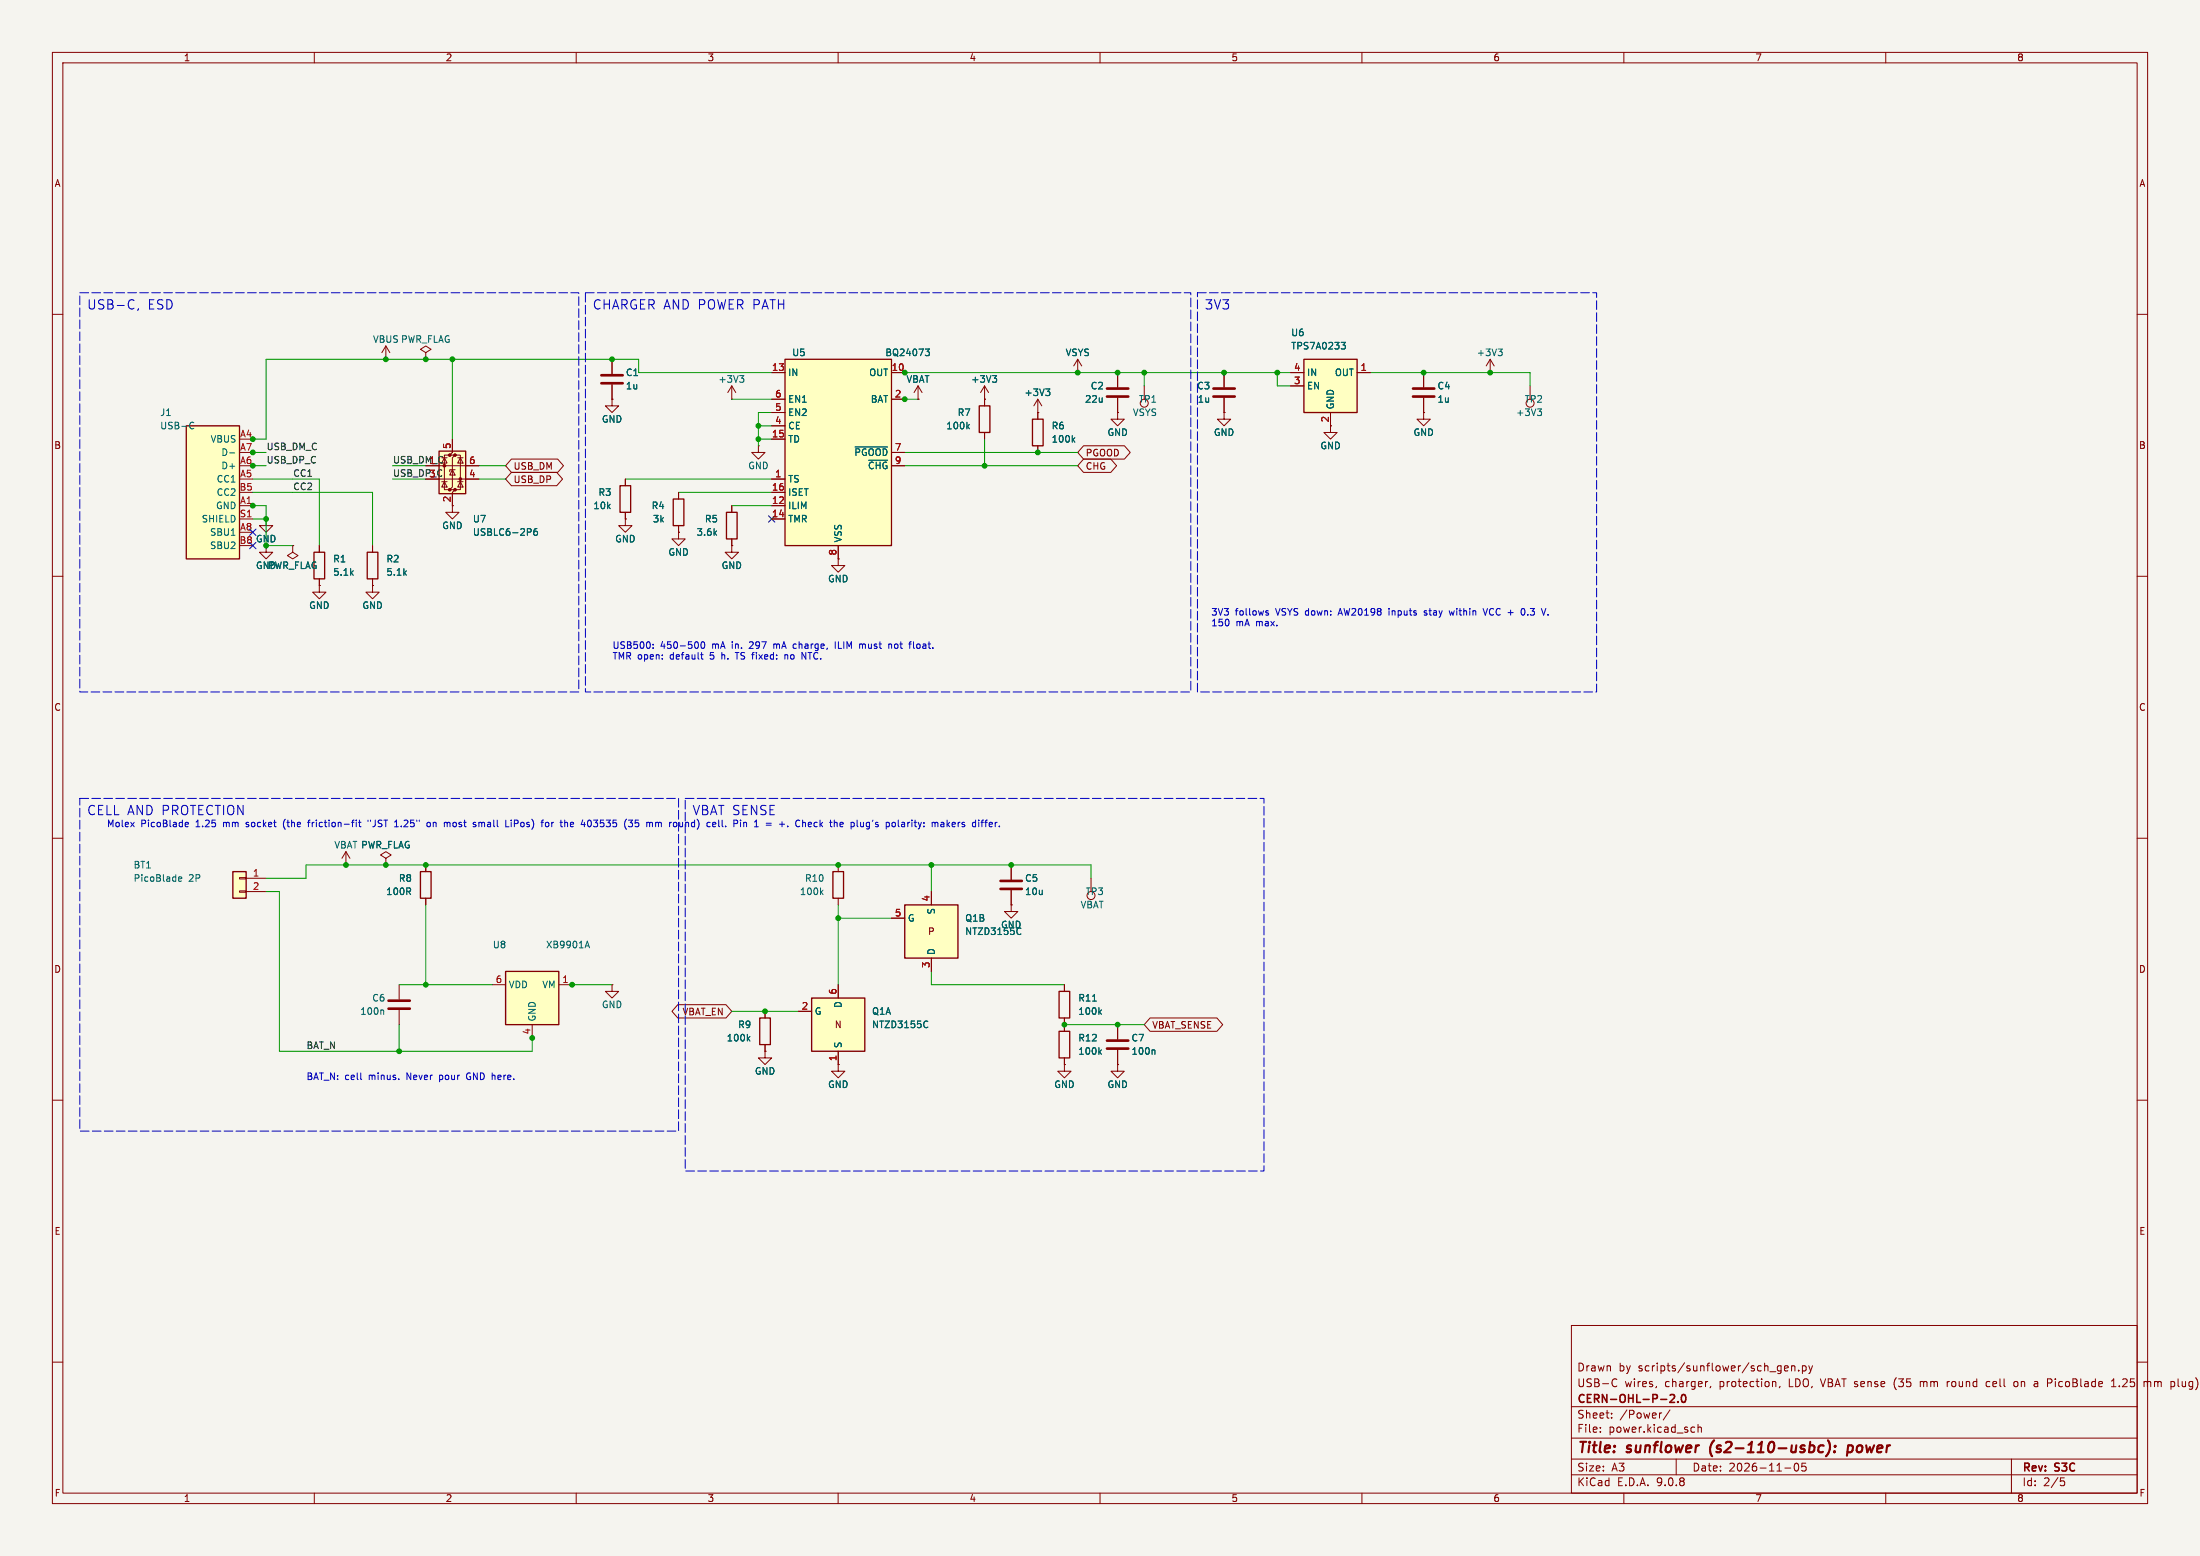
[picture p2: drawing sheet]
<svg xmlns="http://www.w3.org/2000/svg" width="420mm" height="297mm" viewBox="0 0 420 297" stroke-linecap="round" stroke-linejoin="round" font-family="sans-serif">
<path d="M0 0h420v297h-420z" fill="#f5f4ef" stroke="#f5f4ef" stroke-width=".19"/>
<g fill="none" stroke="#840000" stroke-width=".19">
<path d="M10 10h400v277h-400zM12 12h396v273h-396zM60 10v2M110 10v2M160 10v2M210 10v2M260 10v2M310 10v2M360 10v2M10 60h2M213.4 78.7v1.3h1.2l-1.2 1.3-1.3-1.3h1.3M213.4 78.7h.1"/>
<path d="M408 60h2M10 110h2M408 110h2M10 160h2M408 160h2M66 165.1h.1M66 162.6l-.7 1.2M66 162.6l.8 1.2M66 162.6v2.5M73.7 163.8l1-.6-1-.6-1.1 .6 1.1 .6v1.3M73.7 165.1h.1M81.3 165.1v1.3"/>
<path d="M81.3 171.5v1.2M193 172.7v1.3h1.3l-1.3 1.3-1.2-1.3h1.2M193 172.7h.1M116.8 188v1.2h1.3l-1.3 1.3-1.2-1.3h1.2M116.8 188h.1M10 210h2M408 210h2M300 253h108v32h-108zM10 260h2M300 278.5h108M300 274.5h108M300 268.5h108"/>
<path d="M305.5 273.2v.2M305.5 272.5v.1M307.7 270.5v.2M307.7 269.8v.1M308 263.3l.4-.1 .3 .1M308.7 264.5l-.3 .2-.4-.1M316.2 264.6l-.1 .3M317.2 269.7l-.3 .1M318.8 269.1l-1.3 1.9M320 278.5v3M323.1 272.4l.4 .1M323.5 273.3l-.4 .1"/>
<path d="M324.2 272.5l.2-.1 .3 .1 .1 .9M324.2 271.9v1.5M326.6 264.6l-.2 .3M338.6 263.7h.2l.2 .2v.8M339.8 264.6l-.1 .3M340.7 261.2l.7-.2-.1-.2-.4-.1-.2 .2v.7h.6M342 260.8l.2-.1 .4 .1 .1 .9M342 260.7v1M342.7 279.4a.81 .81 0 0 0 .3 1.4l.2-.2 .2-.4-.2-.8M343.4 261.5v.2M344 279.3l-.1 .7 .3-.1h.5l.1 .6-.3 .3-.6-.2M344.1 260.8l.4-.1 .3 .3-.1 .6h-.6"/>
<path d="M344.1 260.7v1.5M345.3 260.7l.4 1M345.7 261.7l-.4 .5M346 260.7l-.3 1M361.7 263.6v1M366.6 263.7v1M366.8 263.7l-.2 .1M371.7 263.7v1M372.2 263.7l-.3 .1-.2 .2M379.7 263.7l-.4 .1-.1 .2v.5l.5 .2M384 278.5v6.5M385.2 263.8l-.5-.1-.3 .3 .2 .6 .3 .1 .3-.2"/>
<path d="M388.5 263.7h.3l.2 .2v.8M389 264.6l-.5 .1M389 264l-.5 .1M391.6 263.3l.1 .2-.1 .4M403.1 264.7h.8M403.1 263.6l.4-.4v1.5M408 260h2M409.5 263.7h.2l.2 .2M409.9 263.9l.3-.2 .3 .1 .1 .9M409.9 263.9v.8M415.8 263.2v1.3l.2 .2M60 285v2"/>
<path d="M110 285v2M160 285v2M210 285v2M260 285v2M300 281.5h108M310 285v2M340.7 280.2h1.2M360 285v2M393.4 282.1h.7M393.5 282.7h.4l.3 .2-.2 .6-.5 .1"/>
</g>
<path d="M326.5 276.3v1.1M348.2 276a.66 .66 0 0 0-1 .3l-.1 .5 .2 .3h.7M349 274.9a2.32 2.32 0 0 1-.4 3.1M350.2 277v.2M350.3 276v.2M352.7 277.1h.7M352.8 276h.8M352.8 275.9l-.2 2" fill="none" stroke="#840000" stroke-width=".4"/>
<path d="M318.8 266.3l.6-.1 .2 .1 .1 .3-.9 1.1h.9M320.3 267.5v.2M321.1 266.3l.2-.1a.8 .8 0 0 1 .5 .7 .8 .8 0 0 1-.5 .8l-.2-.2-.1-.4z" fill="none" stroke="#840000" stroke-width=".3"/>
<path d="M80.3 166.4h2v5.1h-2z" fill="none" stroke="#840000" stroke-width=".25"/>
<path d="M96.5 185.4h10.2v10.2h-10.2z" fill="#ffffc2"/>
<path d="M96.5 185.4h10.2v10.2h-10.2z" fill="none" stroke="#840000" stroke-width=".25"/>
<path d="M94 188h2.5M101.6 195.6v2.5M106.7 188h2.5" fill="none" stroke="#840000" stroke-width=".19"/>
<path d="M112.1 179.6l.4 1.3M111.8 180.6h.6" fill="none" stroke="#006464" stroke-width=".19"/>
<path d="M44.4 166.4h2.6v5.1h-2.6z" fill="#ffffc2"/>
<path d="M44.4 166.4h2.6v5.1h-2.6z" fill="none" stroke="#840000" stroke-width=".25"/>
<g fill="none" stroke="#840000" stroke-width=".19">
<path d="M213.4 71.1v2.8M213.4 75.9v2.8M271.8 71.1v2.8M271.8 75.9v2.8M284.5 71.1h.1M284.5 68.6l-.8 1.3M284.5 68.6l.7 1.3M284.5 68.6v2.5M292.1 73.7v2.5M254 81.3v1.3h1.3l-1.3 1.2-1.3-1.2h1.3M45.7 167.5h1.3v.3h-1.3zM45.7 170.1h1.3v.2h-1.3z"/>
<path d="M47 167.6h3.8M47 170.2h3.8M193 165.1v2.8M193 169.9v2.8M76.2 188v2.8M76.2 192.8v2.8"/>
<circle cx="292.1" cy="77" r=".76"/>
</g>
<path d="M286 66.6h.8l-.4 .5M286.5 67.1l.3 .2v.3l-.3 .3M293.5 78h.8l-.4 .5M294 78.5l.3 .3v.3l-.3 .2M34.1 167.8l.6-.1-.1-.3h-.3l-.2 .2 .1 .6h.4M73.1 192.8l.1 .2v.6" fill="none" stroke="#006464" stroke-width=".19"/>
<path d="M211.3 74.2h4.1M211.3 75.7h4.1M269.7 74.2h4.1M269.7 75.7h4.1M191 168.1h4.1M191 169.7h4.1M74.2 191h4M74.2 192.5h4" fill="none" stroke="#840000" stroke-width=".51"/>
<path d="M248.9 68.6h10.2v10.1h-10.2z" fill="#ffffc2"/>
<path d="M248.9 68.6h10.2v10.1h-10.2z" fill="none" stroke="#840000" stroke-width=".25"/>
<path d="M233.7 78.7v1.3h1.2l-1.2 1.3-1.3-1.3h1.3M233.7 78.7h.1M233.7 71.1v2.8M233.7 75.9v2.8M246.4 71.1h2.5M246.4 73.7h2.5M254 78.7v2.6M259.1 71.1h2.5M271.8 78.7v1.3h1.2l-1.2 1.3-1.3-1.3h1.3M271.8 78.7h.1M86.4 96.5v1.3h1.2l-1.2 1.3-1.3-1.3h1.3" fill="none" stroke="#840000" stroke-width=".19"/>
<path d="M256 65.3h.8l-.4 .5 .4 .2v.4l-.2 .2h-.4" fill="none" stroke="#006464" stroke-width=".19"/>
<path d="M231.6 74.2h4.1M231.6 75.7h4.1" fill="none" stroke="#840000" stroke-width=".51"/>
<path d="M83.8 86.1h5.1v8.1h-5.1z" fill="#ffffc2"/>
<g fill="#840000" stroke="#840000" stroke-width=".19">
<circle cx="85.9" cy="86.9" r=".25"/>
<circle cx="85.9" cy="93.5" r=".25"/>
<circle cx="86.9" cy="86.9" r=".25"/>
<circle cx="86.9" cy="93.5" r=".25"/>
<circle cx="87.9" cy="91.4" r=".25"/>
</g>
<g fill="none" stroke="#840000" stroke-width=".19">
<path d="M73.7 68.6h.1M73.7 66l-.8 1.3M73.7 66l.7 1.3M73.7 66v2.6M81.3 67.3l1-.6-1-.7-1 .7 1 .6v1.3M81.3 68.6h.1M116.8 76.2v1.3h1.3l-1.3 1.2-1.2-1.2h1.2M116.8 76.2h.1M116.8 68.6v2.8M116.8 73.4v2.8M139.7 76.2h.1M139.7 73.7l-.8 1.2"/>
<path d="M139.7 73.7l.8 1.2M139.7 73.7v2.5M218.4 73.7v2.5M83.8 88.9h7.6M83.8 91.4h7.6M84.3 91.9h1M84.3 87.4h1M84.8 87.4l.5 1h-1zM84.8 91.9l.5 1.1h-1zM85.9 86.9h-1.1v6.6h1.1M86.4 83.8v2.6l-.5 .5h1l-.5 .5v5.6l-.5 .5h1l-.5 .5v2.5M86.4 89.7l.5 1h-1z"/>
<path d="M86.9 89.7h-1v.3M86.9 86.9h1v6.6h-1M87.4 91.9h1M87.4 87.4h1M87.9 87.4l.5 1h-1zM87.9 91.9l.5 1.1h-1zM119.4 99.1v1.2h1.2l-1.2 1.3-1.3-1.3h1.3M119.4 99.1h.1M119.4 91.4v1.3M119.4 97.8v1.3M129.5 94v1.3M139.7 96.5v1.3"/>
<path d="M144.8 85.1v1.3h1.2l-1.2 1.2-1.3-1.2h1.3M144.8 85.1h.1M71.1 111.8v1.2h1.3l-1.3 1.3-1.3-1.3h1.3M71.1 111.8h.1M71.1 104.1v1.3M71.1 110.5v1.3M129.5 101.6v1.3h1.3l-1.3 1.2-1.2-1.2h1.2M129.5 101.6h.1M129.5 100.3v1.3M139.7 104.1v1.3h1.3l-1.3 1.3-1.3-1.3h1.3M139.7 104.1h.1M139.7 102.9v1.2"/>
<path d="M160 106.7v1.3h1.3l-1.3 1.2-1.3-1.2h1.3M160 106.7h.1M160 203.2v1.3h1.3l-1.3 1.2-1.3-1.2h1.3M160 203.2h.1"/>
<circle cx="218.4" cy="77" r=".76"/>
</g>
<path d="M83.8 86.1h5.1v8.1h-5.1zM118.4 92.7h2v5.1h-2zM128.5 95.3h2.1v5h-2.1zM138.7 97.8h2v5.1h-2zM70.1 105.4h2v5.1h-2z" fill="none" stroke="#840000" stroke-width=".25"/>
<path d="M141.2 71.7h.8l-.4 .5M141.8 72.2l.2 .2v.3l-.2 .3M101.3 101l.1 .2-.1 .3M102.5 100.9l-.4 .1a.86 .86 0 0 0 0 1.2l.5-.1v-.5l-.2-.2-.4 .1-.1 .1" fill="none" stroke="#006464" stroke-width=".19"/>
<path d="M114.8 71.6h4.1M114.8 73.2h4.1" fill="none" stroke="#840000" stroke-width=".51"/>
<path d="M154.9 190.5h10.2v10.2h-10.2z" fill="#ffffc2"/>
<path d="M159 166.4h2v5.1h-2zM145 194.3h2.1v5.1h-2.1zM154.9 190.5h10.2v10.2h-10.2zM202.2 189.2h2v5.1h-2zM202.2 196.9h2v5h-2z" fill="none" stroke="#840000" stroke-width=".25"/>
<g fill="none" stroke="#840000" stroke-width=".19">
<path d="M160 165.1v1.3M160 171.5v1.2M146 193v1.3M146 199.4v1.3M152.4 193h2.5M160 188v2.5M203.2 188v1.2M203.2 194.3v2.6M213.4 195.6v2.8M146 200.7v1.2h1.3l-1.3 1.3-1.2-1.3h1.2M146 200.7h.1M160 200.7v2.5"/>
<path d="M203.2 203.2v1.3h1.3l-1.3 1.2-1.3-1.2h1.3M203.2 203.2h.1M203.2 201.9v1.3M213.4 203.2v1.3h1.2l-1.2 1.2-1.3-1.2h1.3M213.4 203.2h.1M213.4 200.4v2.8"/>
</g>
<path d="M156.8 170.3l.3 .5M157.1 169.9l-.5 .5M142.8 198.2l.4 .5M143.2 197.9l-.5 .4M176.8 194.9l.3 .1M177.1 196l-.3 .2M208.6 191.1h.7M209.9 193.1l.4 .5M210.3 192.8l-.5 .5M209.9 200.8l.4 .4M210.3 200.4l-.5 .5M220.3 200.4l.2 .2v.6" fill="none" stroke="#006464" stroke-width=".19"/>
<path d="M211.3 198.6h4.1M211.3 200.2h4.1" fill="none" stroke="#840000" stroke-width=".51"/>
<path d="M172.7 172.7h10.2v10.2h-10.2z" fill="#ffffc2"/>
<path d="M197.1 80h2v5.1h-2zM59.9 105.4h2.1v5.1h-2.1zM172.7 172.7h10.2v10.2h-10.2z" fill="none" stroke="#840000" stroke-width=".25"/>
<g fill="none" stroke="#840000" stroke-width=".19">
<path d="M198.1 78.7v1.3M205.7 71.1h.1M205.7 68.6l-.7 1.3M205.7 68.6l.8 1.3M205.7 68.6v2.5M50.8 99.1v1.2h1.3l-1.3 1.3-1.3-1.3h1.3M50.8 99.1h.1M198.1 85.1v1.3M50.8 104.1v1.3h1.3l-1.3 1.3-1.3-1.3h1.3M55.9 104.1v1.3l1 .6-1 .7-1-.7 1-.6M55.9 104.1h.1M61 111.8v1.2h1.2l-1.2 1.3-1.3-1.3h1.3"/>
<path d="M61 111.8h.1M61 104.1v1.3M61 110.5v1.3M170.2 175.3h2.5M177.8 170.2v2.5M208.3 167.6v2.6M177.8 182.9v2.5"/>
<circle cx="208.3" cy="170.9" r=".76"/>
</g>
<path d="M204.8 83.9l.4 .5M205.2 83.6l-.5 .4M194.9 178.3l-.4 .1" fill="none" stroke="#006464" stroke-width=".19"/>
<path d="M35.6 81.3h10.1v25.4h-10.1z" fill="#ffffc2"/>
<path d="M35.6 81.3h10.1v25.4h-10.1z" fill="none" stroke="#840000" stroke-width=".25"/>
<path d="M36.5 80.7h.5M37 81.7l-.5 .1M43.8 86.5h1" fill="none" stroke="#006464" stroke-width=".19"/>
<path d="M45.7 96.5h2.6M45.7 99.1h2.6" fill="none" stroke="#840000" stroke-width=".19"/>
<path d="M149.9 68.6h20.3v35.5h-20.3z" fill="#ffffc2"/>
<path d="M149.9 68.6h20.3v35.5h-20.3zM186.9 77.5h2.1v5.1h-2.1z" fill="none" stroke="#840000" stroke-width=".25"/>
<g fill="none" stroke="#840000" stroke-width=".19">
<path d="M116.8 76.2h.1M116.8 68.6v2.8M116.8 73.4v2.8M147.3 71.1h2.6M147.3 76.2h2.6M147.3 78.7h2.6M170.2 71.1h2.5M170.2 76.2h2.5M175.3 76.2h.1M175.3 73.7l-.8 1.2M175.3 73.7l.7 1.2M175.3 73.7v2.5"/>
<path d="M188 76.2h.1M188 73.7l-.8 1.2M188 73.7l.7 1.2M188 73.7v3.8M198.1 78.7h.1M198.1 76.2l-.7 1.3M198.1 76.2l.8 1.3M198.1 76.2v3.8M205.7 71.1h.1M213.4 78.7h.1M213.4 71.1v2.8M213.4 75.9v2.8"/>
<path d="M233.7 78.7h.1M233.7 71.1v2.8M233.7 75.9v2.8M246.4 71.1h2.5M246.4 73.7h2.5M254 78.7v2.6M259.1 71.1h2.5M271.8 78.7h.1M271.8 71.1v2.8M271.8 75.9v2.8M50.8 99.1h.1M86.4 83.8v2.6"/>
<path d="M86.4 94v2.5M88.9 91.4h2.5M88.9 88.9h2.5M97.6 87.6h8.9l1.1 1.3-1.1 1.3h-8.9l-1.1-1.3zM97.6 90.2h8.7l1.1 1.2-1.1 1.3h-8.7l-1.1-1.3zM119.4 99.1h.1M119.4 91.4v1.3M119.4 97.8v1.3M129.5 94v1.3M139.7 96.5v1.3M147.3 81.3h2.6M147.3 83.8h2.6"/>
<path d="M147.3 91.4h2.6M147.3 94h2.6M147.3 96.5h2.6M147.3 99.1h2.6M170.2 86.4h2.5M170.2 88.9h2.5M188 82.6v1.2M198.1 85.1v1.3M206.9 85.1h7.8l1.1 1.3-1.1 1.2h-7.8l-1.2-1.2zM206.9 87.6h5.2l1.1 1.3-1.1 1.3h-5.2l-1.2-1.3zM55.9 104.1h.1M61 111.8h.1"/>
<path d="M61 104.1v1.3M61 110.5v1.3M71.1 111.8h.1M71.1 104.1v1.3M71.1 110.5v1.3M129.5 101.6h.1M129.5 100.3v1.3M139.7 104.1h.1M139.7 102.9v1.2M160 106.7h.1M160 104.1v2.6M73.7 165.1h.1"/>
<path d="M81.3 165.1v1.3M81.3 171.5v1.2M170.2 175.3h2.5M177.8 170.2v2.5M193 172.7h.1M193 165.1v2.8M193 169.9v2.8M129.4 191.8h9.2l1.1 1.2-1.1 1.3h-9.2l-1.1-1.3zM146 193v1.3M146 199.4v1.3M152.4 193h2.5M160 188v2.5"/>
<path d="M177.8 182.9v2.5M203.2 188v1.2M203.2 194.3v2.6M213.4 195.6v2.8M219.6 194.3h12.7l1.1 1.3-1.1 1.3h-12.7l-1.2-1.3zM146 200.7h.1M160 203.2h.1M160 200.7v2.5M203.2 203.2h.1M203.2 201.9v1.3M213.4 203.2h.1M213.4 200.4v2.8"/>
</g>
<g fill="none" stroke="#006464" stroke-width=".19">
<path d="M176.6 66.6h.8l-.4 .5 .4 .1v.4l-.2 .3h-.4M189.5 71.7h.8l-.5 .5M190 72.2l.3 .2v.3l-.3 .3M199.6 74.2h.8l-.4 .5M200.2 74.7l.2 .3v.3l-.2 .2M256 65.3h.8l-.4 .5 .4 .2v.4l-.2 .2h-.4M163.2 85.3h6.2M165.8 87.9h3.6M184.7 81.4l.4 .5M185.1 81l-.5 .5M204.8 83.9l.4 .5M205.2 83.6l-.5 .4"/>
<path d="M101.3 101l.1 .2-.1 .3M102.5 100.9l-.4 .1a.86 .86 0 0 0 0 1.2l.5-.1v-.5l-.2-.2-.4 .1-.1 .1M194.9 178.3l-.4 .1M142.8 198.2l.4 .5M143.2 197.9l-.5 .4M176.8 194.9l.3 .1M177.1 196l-.3 .2M208.6 191.1h.7M209.9 193.1l.4 .5M210.3 192.8l-.5 .5M209.9 200.8l.4 .4M210.3 200.4l-.5 .5"/>
<path d="M220.3 200.4l.2 .2v.6"/>
</g>
<g fill="none" stroke="#009600" stroke-width=".19">
<path d="M86.4 68.6v15.2M139.7 76.2h7.6M147.3 71.1h-25.4v-2.5h-71.1v15.2h-2.5M147.3 78.7h-2.5v6.4M172.7 71.1h73.7M172.7 76.2h2.6M218.4 71.1v2.6M243.8 71.1v2.6h2.6M261.6 71.1h30.5v2.6M48.3 94h22.8v10.1M48.3 86.4h2.5M48.3 96.5h2.5v7.6h5.1"/>
<path d="M48.3 91.4h12.7v12.7M48.3 88.9h2.5M48.3 99.1h2.5M74.9 91.4h6.4M74.9 88.9h6.4M91.4 91.4h5.1M91.4 88.9h5.1M119.4 91.4h27.9M129.5 94h17.8M139.7 96.5h7.6M144.8 81.3h2.5M144.8 83.8h2.5"/>
<path d="M172.7 86.4h33M172.7 88.9h33M188 83.8v5.1M50.8 167.6h7.6v-2.5h149.9v2.5M50.8 170.2h2.5v30.5h48.3v-2.6M81.3 172.7v15.3M160 172.7v15.3M160 175.3h10.2M177.8 165.1v5.1M76.2 188h17.8M76.2 195.6v5.1M109.2 188h7.6"/>
<path d="M139.7 193h12.7M177.8 185.4v2.6h25.4M203.2 195.6h15.2"/>
</g>
<path d="M146.7 98.5l1.2 1.2M147.9 98.5l-1.2 1.2M47.7 101l1.2 1.2M47.7 103.5l1.2 1.2M48.9 101l-1.2 1.2M48.9 103.5l-1.2 1.2" fill="none" stroke="#000084" stroke-width=".19"/>
<g fill="none" stroke="#0000c2" stroke-width=".19">
<path d="M25.5 57.3l.1 .1M25.6 58.8l-.1 .1M26.4 58.9l-.1 .3M241.7 116.9l.5 .3-.1 .2h-.3M241.7 116.6h.4M265.2 116.1v.2M265.2 116.6v.8M271.9 117.4h.3M272.2 116.6l-.3 .2v.1l.3 .1M276.7 116.6l.2 .8 .2-.6 .3 .6M283.1 116.1l.5 1.3 .4-1.3M290.8 116.1a.79 .79 0 0 1 0 1.3"/>
<path d="M295.1 116.1l-.4 1.3M295.5 117.3v.1M124.7 123.6v.2M124.7 123v.1M133 122.5a.79 .79 0 0 1 0 1.3M133.8 125h.4M133.9 124.5v1.1l.3 .2M134 122.6l.1-.1a.68 .68 0 0 1 .5 .6 .68 .68 0 0 1-.5 .7 .84 .84 0 0 1-.1-1.2zM147.7 122.9v.9M147.9 122.9l-.2 .1M149.8 125.1l.4-.1 .2 .1M149.8 125v.8"/>
<path d="M151.5 123.7l.4 .1M151.9 122.9l-.4 .1M153.1 124.5l.7 1.3v-1.3M159.5 122.5v1.3M164.3 122.9l.4 .2M164.7 123.1v.7M164.8 122.9l-.1 .2M169.7 123h.5v.8M174.4 122.5v1.1l.2 .2M35.4 157.6l.1 .2 .4-.1M35.4 157.1l.1-.1 .5 .1v.2l-.6 .1M54.2 156.7l-.1 .5 .1 .7"/>
<path d="M58.7 157h.5M59.2 156.5l-.3 .2v1.1M67.1 157h.5M67.6 156.5l-.3 .1M68 156.5v.2M68 157v.8M68.4 157h.5M68.6 156.5v1.1l.3 .2M70.3 156.5v.3M70.7 156.5v.3M75.3 157.8h.8M81.6 157h.3l.3 .2v.4l-.3 .2-.3-.1-.1-.1z"/>
<path d="M85.4 157h.5v.8M90.8 157.4v.3M91.4 157v.8M91.8 157l-.4 .1M96.6 157.8h.6M97.6 156.5v.2M97.6 157v.8M104.2 157.1l.2-.1 .3 .1 .1 .5-.1 .1-.3 .1-.2-.1zM109 157v.7M109.5 157.3l-.6 .1M112.5 156.5a.68 .68 0 0 1 .4 .7 .68 .68 0 0 1-.4 .6M120 156.5h.7l-.4 .5 .4 .1v.6l-.2 .1-.5-.1"/>
<path d="M121.2 157.7l.5 .1M121.9 156.5h-.6l-.1 .6 .5-.1M125.2 157.1l.3-.1 .2 .1M125.7 157.1v.7M126.1 157l-.4 .1M130.3 157.7l-.4 .1M130.3 157v.8M137.2 156.5v1.1l.2 .2M137.9 156.5v1.1l.1 .2M142 157h.5v.8M146.3 157.1h.9M146.3 157.5h.9"/>
<path d="M148.8 157.3h1M149.3 156.8v1M151.9 157.3l.2 .4h.5M152.6 156.6h-.5l-.2 .5M156 157h-.4l-.2 .2 .1 .5h.5M162.5 157.7l.3 .1M162.5 157v1.2M162.8 157h-.3M166.6 156.5l-.1 .3M172.3 157h.3l.1 .8M172.7 157.7l-.4 .1M172.7 157.3h-.4"/>
<path d="M173.3 157v.8M173.7 157l-.4 .2M180.9 157.3l.4 .5M181.3 157l-.5 .4M181.8 157.4l.6-.1-.1-.3h-.3l-.2 .1v.6h.5M190 157v.8M190.4 157l-.4 .2M190.8 157.7v.1M68.9 206l.1 .1M76.1 205.9v.2M89.3 204.9l-.2 .4 .2 .7"/>
</g>
<path d="M15.2 55.9h95.3v76.2h-95.3zM111.8 55.9h115.5v76.2h-115.5zM228.6 55.9h76.2v76.2h-76.2zM15.2 152.4h114.3v63.5h-114.3zM130.8 152.4h110.5v71.1h-110.5z" fill="none" stroke="#0000c2" stroke-width=".19" stroke-dasharray="1.7 .6"/>
<g fill="#009600" stroke="#009600" stroke-width=".19">
<circle cx="50.8" cy="99.1" r=".46"/>
<circle cx="48.3" cy="96.5" r=".46"/>
<circle cx="48.3" cy="86.4" r=".46"/>
<circle cx="50.8" cy="104.1" r=".46"/>
<circle cx="198.1" cy="86.4" r=".46"/>
<circle cx="188" cy="88.9" r=".46"/>
<circle cx="172.7" cy="71.1" r=".46"/>
<circle cx="205.7" cy="71.1" r=".46"/>
<circle cx="172.7" cy="76.2" r=".46"/>
<circle cx="86.4" cy="68.6" r=".46"/>
<circle cx="73.7" cy="68.6" r=".46"/>
<circle cx="81.3" cy="68.6" r=".46"/>
<circle cx="48.3" cy="83.8" r=".46"/>
<circle cx="48.3" cy="88.9" r=".46"/>
<circle cx="284.5" cy="71.1" r=".46"/>
<circle cx="233.7" cy="71.1" r=".46"/>
<circle cx="243.8" cy="71.1" r=".46"/>
<circle cx="218.4" cy="71.1" r=".46"/>
<circle cx="213.4" cy="71.1" r=".46"/>
<circle cx="271.8" cy="71.1" r=".46"/>
<circle cx="109.2" cy="188" r=".46"/>
<circle cx="101.6" cy="198.1" r=".46"/>
<circle cx="66" cy="165.1" r=".46"/>
<circle cx="73.7" cy="165.1" r=".46"/>
<circle cx="76.2" cy="200.7" r=".46"/>
<circle cx="81.3" cy="188" r=".46"/>
<circle cx="81.3" cy="165.1" r=".46"/>
<circle cx="177.8" cy="165.1" r=".46"/>
<circle cx="193" cy="165.1" r=".46"/>
<circle cx="160" cy="165.1" r=".46"/>
<circle cx="146" cy="193" r=".46"/>
<circle cx="160" cy="175.3" r=".46"/>
<circle cx="203.2" cy="195.6" r=".46"/>
<circle cx="213.4" cy="195.6" r=".46"/>
<circle cx="144.8" cy="81.3" r=".46"/>
<circle cx="144.8" cy="83.8" r=".46"/>
<circle cx="116.8" cy="68.6" r=".46"/>
</g>
<g font-size="2.8" fill="#840000">
<text x="301" y="277.9">Title:</text>
<text x="310.6" y="277.9">sunflower</text>
<text x="327.3" y="277.9">(s2-110-usbc):</text>
<text x="354.3" y="277.9">power</text>
</g>
<g font-size="2.5" fill="#0000c2">
<text x="16.5" y="59.3">USB-C,</text>
<text x="28.1" y="59.3">ESD</text>
<text x="113" y="59.3">CHARGER AND POWER PATH</text>
<text x="229.9" y="59.3">3V3</text>
<text x="16.5" y="155.8">CELL AND PROTECTION</text>
<text x="132.1" y="155.8">VBAT SENSE</text>
</g>
<g font-size="2.1" fill="#840000">
<text x="301" y="262">Drawn</text>
<text x="309" y="262">by</text>
<text x="312.8" y="262">scripts/sunflower/sch_gen.py</text>
<text x="301" y="268.2">CERN-OHL-P-2.0</text>
<text x="301" y="265">USB-C</text>
<text x="310.1" y="265">wires,</text>
<text x="317.9" y="265">charger,</text>
<text x="328.4" y="265">protection,</text>
<text x="341.8" y="265">LDO, VBAT sense</text>
<text x="362.2" y="265">(35</text>
<text x="367.4" y="265">mm</text>
<text x="372.7" y="265">round</text>
<text x="380.3" y="265">cell</text>
<text x="385.8" y="265">on</text>
<text x="389.8" y="265">a</text>
<text x="392.5" y="265">PicoBlade</text>
<text x="404.9" y="265">1.25</text>
<text x="411.2" y="265">mm</text>
<text x="416.5" y="265">plug)</text>
<text x="301" y="273.7">File:</text>
<text x="301" y="271">Sheet:</text>
<text x="307.1" y="273.7">power.kicad_sch</text>
<text x="309.2" y="271">/Power/</text>
<text x="301" y="281.1">Size:</text>
<text x="307.6" y="281.1">A3</text>
<text x="323" y="281.1">Date:</text>
<text x="330" y="281.1">2026-11-05</text>
<text x="386" y="281.3">Rev:</text>
<text x="392.4" y="281.3">S3C</text>
<text x="301" y="283.9">KiCad</text>
<text x="308.7" y="283.9">E.D.A.</text>
<text x="316.3" y="283.9">9.0.8</text>
<text x="386" y="283.9">Id:</text>
<text x="390.1" y="283.9">2/5</text>
</g>
<g font-size="1.8" fill="#840000">
<text x="35" y="11.9">1</text>
<text x="85" y="11.9">2</text>
<text x="135" y="11.9">3</text>
<text x="185" y="11.9">4</text>
<text x="235" y="11.9">5</text>
<text x="285" y="11.9">6</text>
<text x="335" y="11.9">7</text>
<text x="385" y="11.9">8</text>
<text x="10.3" y="35.9">A</text>
<text x="408.3" y="35.9">A</text>
<text x="253.7" y="80.7" transform="rotate(-90 253.7 80.7)">2</text>
<text x="10.3" y="85.9">B</text>
<text x="74.9" y="88.6">USB_DM_C</text>
<text x="97.9" y="89.9">USB_DM</text>
<text x="207.2" y="87.3">PGOOD</text>
<text x="207.2" y="89.9">CHG</text>
<text x="408.2" y="85.9">B</text>
<text x="74.9" y="91.1">USB_DP_C</text>
<text x="86.1" y="96" transform="rotate(-90 86.1 96)">2</text>
<text x="97.9" y="92.4">USB_DP</text>
<text x="10.3" y="135.9">C</text>
<text x="408.2" y="135.9">C</text>
<text x="177.1" y="178.7">P</text>
<text x="10.3" y="185.9">D</text>
<text x="408.2" y="185.9">D</text>
<text x="130.2" y="194">VBAT_EN</text>
<text x="159.3" y="196.4">N</text>
<text x="219.9" y="196.5">VBAT_SENSE</text>
<text x="10.3" y="235.9">E</text>
<text x="408.3" y="235.9">E</text>
<text x="10.3" y="285.9">F</text>
<text x="35" y="286.9">1</text>
<text x="85" y="286.9">2</text>
<text x="135" y="286.9">3</text>
<text x="185" y="286.9">4</text>
<text x="235" y="286.9">5</text>
<text x="285" y="286.9">6</text>
<text x="335" y="286.9">7</text>
<text x="385" y="286.9">8</text>
<text x="408.3" y="285.9">F</text>
</g>
<g font-size="1.8" fill="#006464">
<text x="71.1" y="65.6">VBUS PWR_FLAG</text>
<text x="246.4" y="64.4">U6</text>
<text x="119.4" y="72">C1</text>
<text x="150.4" y="72">IN</text>
<text x="151.1" y="68.2">U5</text>
<text x="165.8" y="72">OUT</text>
<text x="168.9" y="68.2">BQ24073</text>
<text x="203.3" y="68.2">VSYS</text>
<text x="246.4" y="66.9">TPS7A0233</text>
<text x="249.4" y="72">IN</text>
<text x="254.7" y="72">OUT</text>
<text x="281.8" y="68.2">+3V3</text>
<text x="119.4" y="74.5">1u</text>
<text x="137.1" y="73.3">+3V3</text>
<text x="150.4" y="77.1">EN1</text>
<text x="166.1" y="77.1">BAT</text>
<text x="173" y="73.3">VBAT</text>
<text x="185.3" y="73.3">+3V3</text>
<text x="195.5" y="75.8">+3V3</text>
<text x="207" y="77.1">22u</text>
<text x="208.1" y="74.5">C2</text>
<text x="217.3" y="77.1">TP1</text>
<text x="228.4" y="74.5">C3</text>
<text x="228.6" y="77.1">1u</text>
<text x="249.4" y="74.5">EN</text>
<text x="274.3" y="74.5">C4</text>
<text x="274.3" y="77.1">1u</text>
<text x="291" y="77.1">TP2</text>
<text x="30.5" y="79.6">J1</text>
<text x="30.5" y="82.1">USB-C</text>
<text x="114.8" y="80.9">GND</text>
<text x="150.4" y="79.6">EN2</text>
<text x="150.4" y="82.1">CE</text>
<text x="180.6" y="82.1">100k</text>
<text x="182.7" y="79.6">R7</text>
<text x="200.7" y="82.1">R6</text>
<text x="211.3" y="83.4">GND</text>
<text x="216.2" y="79.6">VSYS</text>
<text x="231.6" y="83.4">GND</text>
<text x="254.9" y="78.2" transform="rotate(-90 254.9 78.2)">GND</text>
<text x="269.7" y="83.4">GND</text>
<text x="289.3" y="79.6">+3V3</text>
<text x="40.1" y="84.7">VBUS</text>
<text x="42.2" y="87.2">D-</text>
<text x="42.2" y="89.8">D+</text>
<text x="142.7" y="89.8">GND</text>
<text x="150.4" y="84.7">TD</text>
<text x="163" y="87.2">~{PGOOD}</text>
<text x="165.6" y="89.8">~{CHG}</text>
<text x="200.7" y="84.7">100k</text>
<text x="252" y="86">GND</text>
<text x="41.3" y="92.3">CC1</text>
<text x="41.3" y="94.8">CC2</text>
<text x="114.1" y="94.8">R3</text>
<text x="150.4" y="92.3">TS</text>
<text x="150.4" y="94.8">ISET</text>
<text x="38.4" y="99.9">SHIELD</text>
<text x="41.1" y="97.4">GND</text>
<text x="84.3" y="101.2">GND</text>
<text x="90.2" y="99.9">U7</text>
<text x="113.2" y="97.4">10k</text>
<text x="124.3" y="97.4">R4</text>
<text x="124.5" y="99.9">3k</text>
<text x="134.5" y="99.9">R5</text>
<text x="150.4" y="97.4">ILIM</text>
<text x="150.4" y="99.9">TMR</text>
<text x="40" y="102.5">SBU1</text>
<text x="40" y="105">SBU2</text>
<text x="48.8" y="103.7">GND</text>
<text x="63.5" y="107.5">R1</text>
<text x="73.7" y="107.5">R2</text>
<text x="90.2" y="102.5">USBLC6-2P6</text>
<text x="117.3" y="103.7">GND</text>
<text x="127.5" y="106.3">GND</text>
<text x="132.9" y="102.5">3.6k</text>
<text x="160.9" y="103.6" transform="rotate(-90 160.9 103.6)">VSS</text>
<text x="48.8" y="108.8">GND</text>
<text x="51.1" y="108.8">PWR_FLAG</text>
<text x="63.5" y="110.1">5.1k</text>
<text x="73.7" y="110.1">5.1k</text>
<text x="137.7" y="108.8">GND</text>
<text x="158" y="111.4">GND</text>
<text x="58.9" y="116.4">GND</text>
<text x="69.1" y="116.4">GND</text>
<text x="25.4" y="166">BT1</text>
<text x="63.7" y="162.2">VBAT PWR_FLAG</text>
<text x="68.8" y="162.2">PWR_FLAG</text>
<text x="25.4" y="168.5">PicoBlade</text>
<text x="36" y="168.5">2P</text>
<text x="73.6" y="171">100R</text>
<text x="76" y="168.5">R8</text>
<text x="152.6" y="171">100k</text>
<text x="153.6" y="168.5">R10</text>
<text x="195.6" y="168.5">C5</text>
<text x="195.6" y="171">10u</text>
<text x="206.2" y="173.6">VBAT</text>
<text x="207.2" y="171">TP3</text>
<text x="173.2" y="176.1">G</text>
<text x="178.7" y="174.6" transform="rotate(-90 178.7 174.6)">S</text>
<text x="184.2" y="176.1">Q1B</text>
<text x="184.2" y="178.7">NTZD3155C</text>
<text x="191" y="177.4">GND</text>
<text x="94" y="181.2">U8</text>
<text x="104.1" y="181.2">XB9901A</text>
<text x="178.7" y="182.4" transform="rotate(-90 178.7 182.4)">D</text>
<text x="71" y="191.4">C6</text>
<text x="97" y="188.8">VDD</text>
<text x="103.4" y="188.8">VM</text>
<text x="205.7" y="191.4">R11</text>
<text x="68.7" y="193.9">100n</text>
<text x="102.5" y="195.1" transform="rotate(-90 102.5 195.1)">GND</text>
<text x="114.8" y="192.6">GND</text>
<text x="140.8" y="196.4">R9</text>
<text x="155.4" y="193.9">G</text>
<text x="160.9" y="192.5" transform="rotate(-90 160.9 192.5)">D</text>
<text x="166.4" y="193.9">Q1A</text>
<text x="166.4" y="196.4">NTZD3155C</text>
<text x="205.7" y="193.9">100k</text>
<text x="138.6" y="199">100k</text>
<text x="160.9" y="200.2" transform="rotate(-90 160.9 200.2)">S</text>
<text x="205.7" y="199">R12</text>
<text x="205.7" y="201.5">100k</text>
<text x="215.9" y="199">C7</text>
<text x="215.9" y="201.5">100n</text>
<text x="144" y="205.3">GND</text>
<text x="158" y="207.9">GND</text>
<text x="201.2" y="207.9">GND</text>
<text x="211.3" y="207.9">GND</text>
</g>
<g font-size="1.8" fill="#a90000">
<text x="147.3" y="70.9">13</text>
<text x="170.1" y="70.9">10</text>
<text x="246.9" y="70.9">4</text>
<text x="259.6" y="70.9">1</text>
<text x="147.9" y="75.9">6</text>
<text x="170.7" y="75.9">2</text>
<text x="246.9" y="73.4">3</text>
<text x="45.7" y="83.6">A4</text>
<text x="147.3" y="83.6">15</text>
<text x="147.9" y="78.5">5</text>
<text x="147.9" y="81">4</text>
<text x="45.7" y="86.1">A7</text>
<text x="45.7" y="88.6">A6</text>
<text x="81.8" y="88.6">1</text>
<text x="86.1" y="85.8" transform="rotate(-90 86.1 85.8)">5</text>
<text x="89.5" y="88.6">6</text>
<text x="170.7" y="86.1">7</text>
<text x="170.7" y="88.6">9</text>
<text x="45.6" y="93.7">B5</text>
<text x="45.7" y="91.2">A5</text>
<text x="81.8" y="91.2">3</text>
<text x="89.5" y="91.2">4</text>
<text x="147.3" y="93.7">16</text>
<text x="147.9" y="91.2">1</text>
<text x="45.7" y="98.8">S1</text>
<text x="45.7" y="96.3">A1</text>
<text x="45.7" y="101.3">A8</text>
<text x="147.3" y="96.3">12</text>
<text x="147.3" y="98.8">14</text>
<text x="45.6" y="103.9">B8 GND</text>
<text x="159.8" y="106.1" transform="rotate(-90 159.8 106.1)">8</text>
<text x="48.2" y="167.4">1</text>
<text x="48.2" y="169.9">2</text>
<text x="177.5" y="172.2" transform="rotate(-90 177.5 172.2)">4</text>
<text x="170.7" y="175">5</text>
<text x="177.5" y="184.9" transform="rotate(-90 177.5 184.9)">3</text>
<text x="94.5" y="187.7">6</text>
<text x="107.2" y="187.7">1</text>
<text x="159.8" y="189.9" transform="rotate(-90 159.8 189.9)">6</text>
<text x="101.3" y="197.6" transform="rotate(-90 101.3 197.6)">4</text>
<text x="153" y="192.8">2</text>
<text x="159.8" y="202.6" transform="rotate(-90 159.8 202.6)">1</text>
</g>
<g font-size="1.8" fill="#0f0f0f">
<text x="50.8" y="88.6">USB_DP_C</text>
<text x="50.8" y="86">USB_DM_C</text>
<text x="55.9" y="91.1">CC1</text>
<text x="55.9" y="93.6">CC2</text>
<text x="58.4" y="200.3">BAT_N</text>
</g>
<g font-size="1.8" fill="#0000c2">
<text x="231.1" y="117.7">3V3</text>
<text x="231.1" y="119.7">150</text>
<text x="235.8" y="117.7">follows</text>
<text x="235.9" y="119.7">mA</text>
<text x="239.9" y="119.7">max.</text>
<text x="243.7" y="117.7">VSYS down:</text>
<text x="256" y="117.7">AW20198</text>
<text x="265.8" y="117.7">inputs</text>
<text x="272.8" y="117.7">stay</text>
<text x="277.8" y="117.7">within</text>
<text x="284.5" y="117.7">VCC +</text>
<text x="292.1" y="117.7">0.3</text>
<text x="116.8" y="124.1">USB500:</text>
<text x="126.1" y="124.1">450-500</text>
<text x="136.1" y="124.1">mA</text>
<text x="140" y="124.1">in.</text>
<text x="143.5" y="124.1">297</text>
<text x="148.3" y="124.1">mA</text>
<text x="152.3" y="124.1">charge,</text>
<text x="160.5" y="124.1">ILIM</text>
<text x="165.3" y="124.1">must</text>
<text x="171.1" y="124.1">not</text>
<text x="175.3" y="124.1">float.</text>
<text x="116.8" y="126.1">TMR open:</text>
<text x="128" y="126.1">default</text>
<text x="135.8" y="126.1">5</text>
<text x="138.2" y="126.1">h.</text>
<text x="141.1" y="126.1">TS fixed:</text>
<text x="150.9" y="126.1">no</text>
<text x="154.3" y="126.1">NTC.</text>
<text x="20.3" y="158.1">Molex</text>
<text x="26.9" y="158.1">PicoBlade</text>
<text x="37.5" y="158.1">1.25</text>
<text x="42.9" y="158.1">mm</text>
<text x="47.4" y="158.1">socket</text>
<text x="54.7" y="158.1">(the</text>
<text x="59.7" y="158.1">friction-fit</text>
<text x="71.3" y="158.1">&quot;JST</text>
<text x="76.6" y="158.1">1.25&quot;</text>
<text x="83" y="158.1">on</text>
<text x="86.5" y="158.1">most</text>
<text x="92.2" y="158.1">small</text>
<text x="98.6" y="158.1">LiPos)</text>
<text x="105.7" y="158.1">for</text>
<text x="109.5" y="158.1">the</text>
<text x="113.7" y="158.1">403535</text>
<text x="122.1" y="158.1">(35</text>
<text x="126.5" y="158.1">mm</text>
<text x="131.1" y="158.1">round)</text>
<text x="138.5" y="158.1">cell.</text>
<text x="143.8" y="158.1">Pin</text>
<text x="150.3" y="158.1">=</text>
<text x="153.1" y="158.1">+.</text>
<text x="156.4" y="158.1">Check</text>
<text x="163.2" y="158.1">the</text>
<text x="167.4" y="158.1">plug's</text>
<text x="174.3" y="158.1">polarity:</text>
<text x="183.2" y="158.1">makers</text>
<text x="58.4" y="206.4">BAT_N: cell</text>
<text x="70.5" y="206.4">minus.</text>
<text x="77.9" y="206.4">Never</text>
<text x="84.3" y="206.4">pour</text>
<text x="89.7" y="206.4">GND here.</text>
</g>
</svg>
